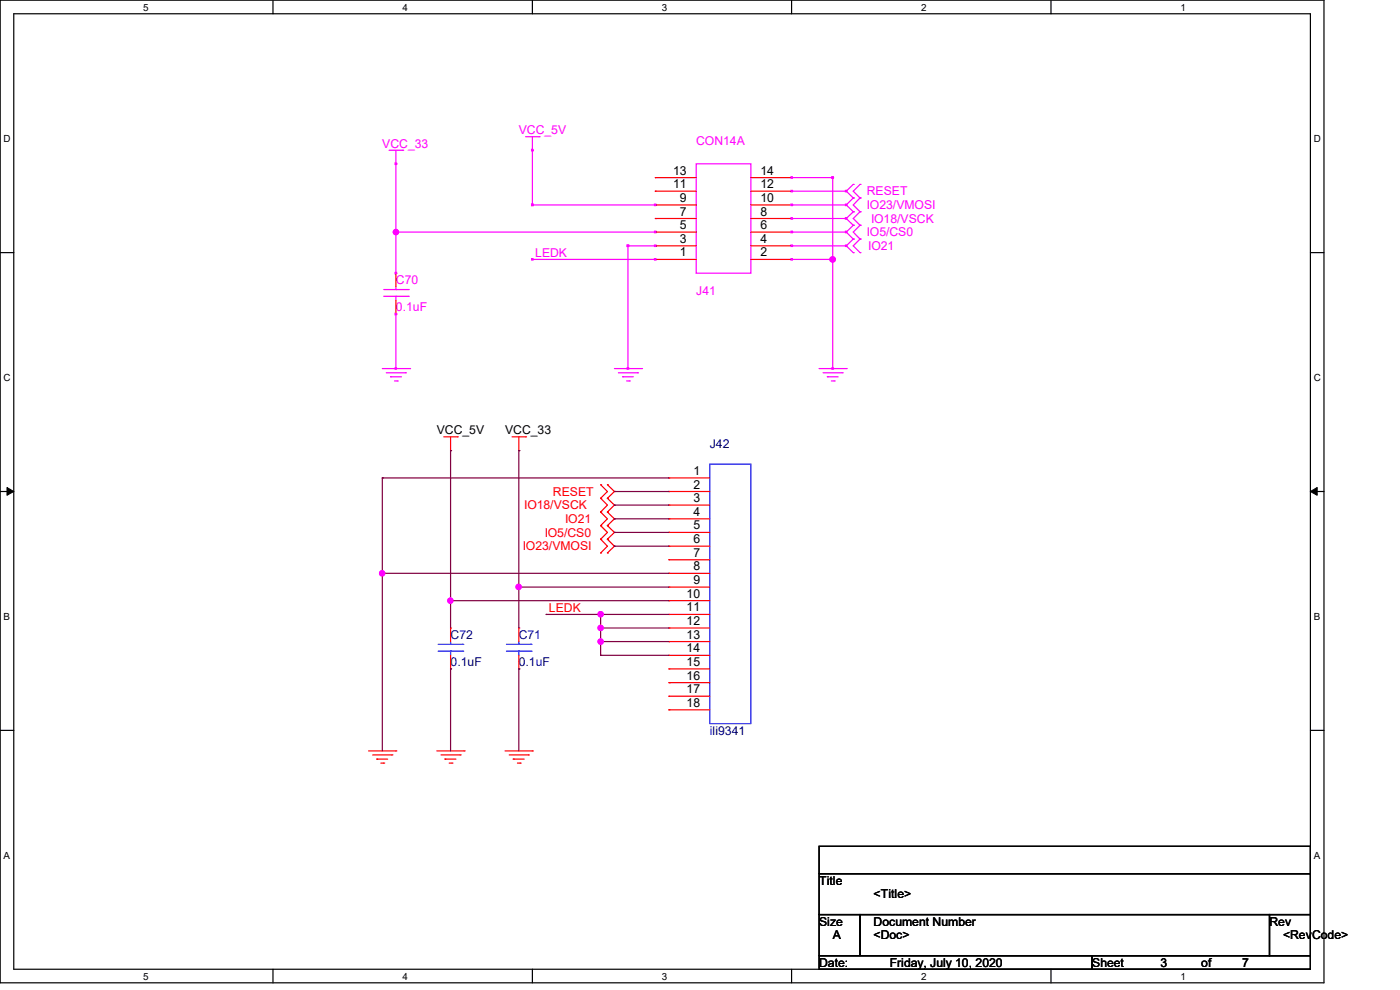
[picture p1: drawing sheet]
<svg xmlns="http://www.w3.org/2000/svg" width="297mm" height="210mm" viewBox="0 0 297 210" stroke-linecap="round" stroke-linejoin="round" font-family="sans-serif">
<path d="M0 0h280.9v208.5h-280.9zM2.9 2.9h275.1v202.7h-275.1z" fill="none" stroke="#000" stroke-width=".25"/>
<g fill="#fff">
<path d="M30.4 .3h1.1v2.4h-1.1z"/>
<path d="M30.4 205.9h1.1v2.3h-1.1z"/>
</g>
<path d="M57.9 0v2.9M57.9 205.6v2.9" fill="none" stroke="#000" stroke-width=".25"/>
<g fill="#fff">
<path d="M85.4 .3h1.1v2.4h-1.1z"/>
<path d="M85.4 205.9h1.1v2.3h-1.1z"/>
</g>
<path d="M112.9 0v2.9M112.9 205.6v2.9" fill="none" stroke="#000" stroke-width=".25"/>
<g fill="#fff">
<path d="M140.4 .3h1.2v2.4h-1.2z"/>
<path d="M140.4 205.9h1.2v2.3h-1.2z"/>
</g>
<path d="M167.9 0v2.9M167.9 205.6v2.9" fill="none" stroke="#000" stroke-width=".25"/>
<g fill="#fff">
<path d="M195.4 .3h1.2v2.4h-1.2z"/>
<path d="M195.4 205.9h1.2v2.3h-1.2z"/>
</g>
<path d="M223 0v2.9M223 205.6v2.9" fill="none" stroke="#000" stroke-width=".25"/>
<g fill="#fff">
<path d="M250.4 .3h1.2v2.4h-1.2z"/>
<path d="M250.4 205.9h1.2v2.3h-1.2z"/>
<path d="M.8 28.2h1.4v2.4h-1.4z"/>
<path d="M278.7 28.2h1.5v2.4h-1.5z"/>
<path d="M.8 78.9h1.4v2.3h-1.4z"/>
<path d="M278.7 78.9h1.5v2.3h-1.5z"/>
</g>
<path d="M0 53.6h2.9M278 53.6h2.9" fill="none" stroke="#000" stroke-width=".25"/>
<g fill="#fff">
<path d="M.8 129.6h1.3v2.3h-1.3z"/>
<path d="M278.7 129.6h1.4v2.3h-1.4z"/>
</g>
<path d="M0 104.3h2.9M278 104.3h2.9" fill="none" stroke="#000" stroke-width=".25"/>
<path d="M1.5 103.4l1.4 .9-1.4 .8zM278 104.3l1.4-.9v1.7z" fill="#000" stroke="#000" stroke-width=".21"/>
<g fill="#fff">
<path d="M.8 180.3h1.3v2.3h-1.3z"/>
<path d="M278.7 180.3h1.4v2.3h-1.4z"/>
</g>
<path d="M0 154.9h2.9M278 154.9h2.9M173.8 179.5h104.2v5.8h-104.2zM173.8 185.3h104.2v8.7h-104.2zM173.8 194h8.7v8.7h-8.7zM182.5 194h86.8v8.7h-86.8zM269.3 194h8.7v8.7h-8.7zM173.8 202.7h57.9v2.9h-57.9zM231.7 202.7h46.3v2.9h-46.3z" fill="none" stroke="#000" stroke-width=".25"/>
<g fill="none" stroke="#f0f" stroke-width=".25">
<path d="M82.5 31.9h2.9M84 34.8h.1M84 31.9v26.1M85.4 31.9h.1M111.5 29h2.9M112.9 31.9h.1M112.9 29v14.5M114.4 29h.1M147.7 34.8h11.6v23.2h-11.6zM168 37.7h.1M168 37.7h8.7M176.7 37.7h.1"/>
<path d="M176.7 37.7v40.5M181 39.1h.1M181 39.1l-1.5 1.5M182.5 39.1h.1M182.5 39.1l-1.5 1.5 1.5 1.4M84 49.2h.1M84 49.2h55M112.9 43.5h.1M112.9 55h.1M112.9 43.5h26.1M112.9 55h26.1M133.2 52.2h.1"/>
<path d="M133.2 52.2h5.8M133.2 52.2v26M168 52.2h.1M168 49.2h.1M168 46.4h.1M168 43.5h.1M168 40.6h.1M168 55h.1M168 43.5h11.5M168 49.2h11.5M168 52.2h11.5M168 46.4h11.5"/>
<path d="M168 40.6h11.5M168 55h8.7M176.7 55h.1M179.5 52.2l1.5 1.4M179.5 49.2l1.5 1.5M179.5 46.4l1.5 1.4M179.5 43.5l1.5 1.4M179.5 40.6l1.5 1.4M181 50.7h.1M181 53.6h.1M181 47.8h.1M181 44.9h.1"/>
<path d="M181 42h.1M181 50.7l-1.5 1.5M181 47.8l-1.5 1.4M181 44.9l-1.5 1.5M181 42l-1.5 1.5M182.5 53.6h.1M182.5 50.7h.1M182.5 47.8h.1M182.5 44.9h.1M182.5 42h.1M182.5 50.7l-1.5 1.5 1.5 1.4M182.5 47.8l-1.5 1.4 1.5 1.5"/>
<path d="M182.5 44.9l-1.5 1.5 1.5 1.4M182.5 42l-1.5 1.5 1.5 1.4M81.1 78.2h5.8M81.4 62.9h5.2M81.4 61.4h5.2M82 79.1h4M82.8 79.9h.1M82.8 79.9h2.4M84 61.4h.1M84 62.9h.1M84 66.6h.1M84 60.8v.6"/>
<path d="M84 62.9v.8M84 66.6v11.6M86 79.1h.1M86.6 62.9h.1M86.6 61.4h.1M86.9 78.2h.1M130.3 78.2h5.8M131.2 79.1h4.1M132.1 79.9h.1M132.1 79.9h2.3M135.3 79.1h.1M136.1 78.2h.1"/>
<path d="M173.8 78.2h5.7M174.6 79.1h4.1M175.5 79.9h.1M175.5 79.9h2.3M178.7 79.1h.1M179.5 78.2h.1M83.7 80.8h.6M84.3 80.8h.1M132.9 80.8h.6M133.5 80.8h.1M176.4 80.8h.6M177 80.8h.1"/>
</g>
<g fill="none" stroke="#f00" stroke-width=".25">
<path d="M139 37.7h.1M139 37.7h8.7M159.3 37.7h8.7M168 37.7h.1M84 58h.1M84 58v2.8M139 55h.1M139 52.2h.1M139 49.2h.1M139 46.4h.1M139 43.5h.1M139 40.6h.1"/>
<path d="M139 55h8.7M139 52.2h8.7M139 49.2h8.7M139 46.4h8.7M139 43.5h8.7M139 40.6h8.7M159.3 55h8.7M159.3 52.2h8.7M159.3 49.2h8.7M159.3 46.4h8.7M159.3 43.5h8.7M159.3 40.6h8.7"/>
<path d="M168 55h.1M168 52.2h.1M168 49.2h.1M168 46.4h.1M168 43.5h.1M168 40.6h.1M84 66.6h.1M84 63.7v2.9M94.1 92.7h2.9M95.6 95.6h.1M95.6 92.7v2.9M97 92.7h.1"/>
<path d="M108.6 92.7h2.9M110.1 95.6h.1M110.1 92.7v2.9M111.5 92.7h.1M127.4 105.7h.1M127.4 102.8h.1M127.4 117.3h.1M127.4 114.4h.1M127.4 108.6h.1M127.4 111.5h.1M127.4 102.8l1.5 1.5-1.5 1.4M127.4 114.4l1.5 1.5-1.5 1.4"/>
<path d="M127.4 105.7l1.5 1.4-1.5 1.5M127.4 111.5l1.5 1.4-1.5 1.5M127.4 108.6l1.5 1.5-1.5 1.4M128.9 102.8h.1M128.9 105.7h.1M128.9 114.4h.1M128.9 117.3h.1M128.9 108.6h.1M128.9 111.5h.1M128.9 102.8l1.4 1.5-1.4 1.4M128.9 114.4l1.4 1.5-1.4 1.4M128.9 105.7l1.4 1.4-1.4 1.5"/>
<path d="M128.9 111.5l1.4 1.4-1.4 1.5M128.9 108.6l1.4 1.5-1.4 1.4M141.9 101.4h.1M141.9 104.3h.1M141.9 107.1h.1M141.9 110.1h.1M141.9 112.9h.1M141.9 115.9h.1M141.9 118.7h.1M141.9 101.4h8.7M141.9 104.3h8.7M141.9 107.1h8.7"/>
<path d="M141.9 110.1h8.7M141.9 112.9h8.7M141.9 115.9h8.7M141.9 118.7h8.7M95.6 133.2h.1M95.6 133.2v2.9M95.6 139v2.9M110.1 133.2h.1M110.1 133.2v2.9M110.1 139v2.9M141.9 121.6h.1M141.9 124.5h.1"/>
<path d="M141.9 127.4h.1M141.9 130.3h.1M141.9 133.2h.1M141.9 136.1h.1M141.9 139h.1M141.9 121.6h8.7M141.9 124.5h8.7M141.9 127.4h8.7M141.9 130.3h8.7M141.9 133.2h8.7M141.9 136.1h8.7M141.9 139h8.7"/>
<path d="M78.2 159.3h5.8M84 159.3h.1M92.7 159.3h5.8M95.6 141.9h.1M98.5 159.3h.1M107.1 159.3h5.8M110.1 141.9h.1M112.9 159.3h.1M141.9 141.9h.1M141.9 144.8h.1M141.9 147.7h.1M141.9 150.6h.1"/>
<path d="M141.9 141.9h8.7M141.9 144.8h8.7M141.9 147.7h8.7M141.9 150.6h8.7M79.1 160.1h4M79.9 161h.1M79.9 161h2.4M80.8 161.9h.6M81.4 161.9h.1M83.1 160.1h.1M93.6 160.1h4M94.4 161h.1"/>
<path d="M94.4 161h2.3M95.3 161.9h.6M95.9 161.9h.1M97.6 160.1h.1M108 160.1h4.1M108.9 161h.1M108.9 161h2.3M109.8 161.9h.6M110.4 161.9h.1M112.1 160.1h.1"/>
</g>
<g fill="none" stroke="#00f" stroke-width=".25">
<path d="M150.6 98.5h8.7v55h-8.7zM93 138.1h5.2M93 136.7h5.2M95.6 136.7h.1M95.6 138.1h.1M95.6 136.1v.6M95.6 138.1v.9M98.2 138.1h.1M98.2 136.7h.1M107.4 138.1h5.2M107.4 136.7h5.2M110.1 136.7h.1"/>
<path d="M110.1 138.1h.1M110.1 136.1v.6M110.1 138.1v.9M112.6 138.1h.1M112.6 136.7h.1"/>
</g>
<g fill="#f0f" stroke="#f0f" stroke-width=".25">
<path d="M112.8 43.3h.3v.3h-.3z" fill-rule="evenodd"/>
<path d="M112.8 31.7h.3v.3h-.3z" fill-rule="evenodd"/>
<path d="M83.8 49.1h.3v.3h-.3z" fill-rule="evenodd"/>
<path d="M83.8 34.6h.3v.3h-.3z" fill-rule="evenodd"/>
<path d="M138.9 43.3h.2v.3h-.2z" fill-rule="evenodd"/>
<path d="M112.8 43.3h.3v.3h-.3z" fill-rule="evenodd"/>
<path d="M138.9 49.1h.2v.3h-.2z" fill-rule="evenodd"/>
<path d="M83.8 49.1h.3v.3h-.3z" fill-rule="evenodd"/>
<path d="M83.8 57.8h.3v.3h-.3z" fill-rule="evenodd"/>
<path d="M83.8 49.1h.3v.3h-.3z" fill-rule="evenodd"/>
<path d="M83.8 78h.3v.3h-.3z" fill-rule="evenodd"/>
<path d="M83.8 66.5h.3v.3h-.3z" fill-rule="evenodd"/>
<path d="M179.4 52h.3v.3h-.3z" fill-rule="evenodd"/>
<path d="M167.8 52h.3v.3h-.3z" fill-rule="evenodd"/>
<path d="M179.4 49.1h.3v.3h-.3z" fill-rule="evenodd"/>
<path d="M167.8 49.1h.3v.3h-.3z" fill-rule="evenodd"/>
<path d="M179.4 46.2h.3v.3h-.3z" fill-rule="evenodd"/>
<path d="M167.8 46.2h.3v.3h-.3z" fill-rule="evenodd"/>
<path d="M179.4 43.3h.3v.3h-.3z" fill-rule="evenodd"/>
<path d="M167.8 43.3h.3v.3h-.3z" fill-rule="evenodd"/>
<path d="M179.4 40.4h.3v.3h-.3z" fill-rule="evenodd"/>
<path d="M167.8 40.4h.3v.3h-.3z" fill-rule="evenodd"/>
<path d="M133.1 78h.2v.3h-.2z" fill-rule="evenodd"/>
<path d="M133.1 52h.2v.3h-.2z" fill-rule="evenodd"/>
<path d="M176.5 54.9h.3v.3h-.3z" fill-rule="evenodd"/>
<path d="M176.5 37.5h.3v.3h-.3z" fill-rule="evenodd"/>
<path d="M138.9 52h.2v.3h-.2z" fill-rule="evenodd"/>
<path d="M133.1 52h.2v.3h-.2z" fill-rule="evenodd"/>
<path d="M176.5 37.5h.3v.3h-.3z" fill-rule="evenodd"/>
<path d="M167.8 37.5h.3v.3h-.3z" fill-rule="evenodd"/>
<path d="M176.5 54.9h.3v.3h-.3z" fill-rule="evenodd"/>
<path d="M167.8 54.9h.3v.3h-.3z" fill-rule="evenodd"/>
<path d="M176.5 78h.3v.3h-.3z" fill-rule="evenodd"/>
<path d="M176.5 54.9h.3v.3h-.3z" fill-rule="evenodd"/>
<path d="M138.9 54.9h.2v.3h-.2z" fill-rule="evenodd"/>
<path d="M112.8 54.9h.3v.3h-.3z" fill-rule="evenodd"/>
<circle cx="84" cy="49.2" r=".55"/>
<circle cx="176.6" cy="55" r=".56"/>
<circle cx="81.1" cy="121.6" r=".55"/>
<circle cx="110" cy="124.5" r=".55"/>
<circle cx="95.5" cy="127.4" r=".55"/>
<circle cx="127.4" cy="133.2" r=".55"/>
<circle cx="127.4" cy="130.3" r=".55"/>
<circle cx="127.4" cy="136.1" r=".55"/>
</g>
<g fill="none" stroke="#800040" stroke-width=".25">
<path d="M95.6 95.6h.1M95.6 95.6v37.6M110.1 95.6h.1M110.1 95.6v37.6M81.1 101.4h.1M81.1 101.4h60.8M81.1 101.4v57.9M130.3 104.3h.1M130.3 107.1h.1M130.3 110.1h.1M130.3 112.9h.1M130.3 115.9h.1"/>
<path d="M130.3 104.3h11.6M130.3 107.1h11.6M130.3 110.1h11.6M130.3 112.9h11.6M130.3 115.9h11.6M81.1 121.6h.1M81.1 121.6h60.8M95.6 127.4h.1M95.6 127.4h46.3M110.1 124.5h.1M110.1 124.5h31.8M115.9 130.3h.1"/>
<path d="M115.9 130.3h26M127.4 130.3h.1M127.4 133.2h.1M127.4 136.1h.1M127.4 139h.1M127.4 130.3v8.7M127.4 133.2h14.5M127.4 136.1h14.5M127.4 139h14.5M95.6 141.9h.1M95.6 141.9v17.4M110.1 141.9h.1"/>
<path d="M110.1 141.9v17.4"/>
</g>
<g font-size="2.6" fill="#f0f">
<text x="110.1" y="28.4">VCC_5V</text>
<text x="81.1" y="31.3">VCC_33</text>
<text x="147.7" y="30.7">CON14A</text>
<text x="183.9" y="41.4">RESET</text>
<text x="183.9" y="44.3">IO23/VMOSI</text>
<text x="184.8" y="47.2">IO18/VSCK</text>
<text x="183.9" y="50.1">IO5/CS0</text>
<text x="184.2" y="53">IO21</text>
<text x="113.5" y="54.4">LEDK</text>
<text x="84" y="60.3">C70</text>
<text x="147.7" y="62.6">J41</text>
<text x="84" y="66">0.1uF</text>
</g>
<g font-size="2.6">
<text x="142.8" y="39.9">11</text>
<text x="142.8" y="37">13</text>
<text x="161.3" y="39.9">12</text>
<text x="161.3" y="37">14</text>
<text x="144.2" y="45.7">7</text>
<text x="144.2" y="42.8">9</text>
<text x="161.3" y="45.7">8</text>
<text x="161.3" y="42.8">10</text>
<text x="144.2" y="51.5">3</text>
<text x="144.2" y="48.6">5</text>
<text x="161.3" y="51.5">4</text>
<text x="161.3" y="48.6">6</text>
<text x="144.2" y="54.4">1</text>
<text x="161.3" y="54.4">2</text>
<text x="92.7" y="92.1">VCC_5V</text>
<text x="107.1" y="92.1">VCC_33</text>
<text x="147.1" y="100.8">1</text>
<text x="147.1" y="103.6">2</text>
<text x="147.1" y="106.5">3</text>
<text x="147.1" y="109.4">4</text>
<text x="147.1" y="112.3">5</text>
<text x="147.1" y="115.2">6</text>
<text x="147.1" y="118.1">7</text>
<text x="147.1" y="121">8</text>
<text x="147.1" y="123.9">9</text>
<text x="145.7" y="126.8">10</text>
<text x="145.7" y="129.7">11</text>
<text x="145.7" y="132.6">12</text>
<text x="145.7" y="135.5">13</text>
<text x="145.7" y="138.4">14</text>
<text x="145.7" y="141.3">15</text>
<text x="145.7" y="144.2">16</text>
<text x="145.7" y="147.1">17</text>
<text x="145.7" y="149.9">18</text>
<text x="173.8" y="187.7">Title</text>
<text x="185.3" y="190.6">&lt;Title&gt;</text>
<text x="173.8" y="196.3">Size</text>
<text x="185.3" y="196.3">Document Number</text>
<text x="269.3" y="196.3">Rev</text>
<text x="176.7" y="199.3">A</text>
<text x="185.3" y="199.3">&lt;Doc&gt;</text>
<text x="272.2" y="199.3">&lt;RevCode&gt;</text>
<text x="173.8" y="205.1">Date:</text>
<text x="188.8" y="205.1">Friday, July 10, 2020</text>
<text x="231.7" y="205.1">Sheet</text>
<text x="246.2" y="205.1">3</text>
<text x="254.8" y="205.1">of</text>
<text x="263.5" y="205.1">7</text>
</g>
<g font-size="2.6" fill="#000080">
<text x="150.6" y="95">J42</text>
<text x="95.6" y="135.6">C72</text>
<text x="110.1" y="135.6">C71</text>
<text x="95.6" y="141.4">0.1uF</text>
<text x="110.1" y="141.4">0.1uF</text>
<text x="150.6" y="155.8">ili9341</text>
</g>
<g font-size="2.6" fill="#f00">
<text x="117.3" y="105.2">RESET</text>
<text x="111.2" y="108">IO18/VSCK</text>
<text x="115.6" y="113.8">IO5/CS0</text>
<text x="119.9" y="111">IO21</text>
<text x="110.9" y="116.7">IO23/VMOSI</text>
<text x="116.5" y="129.8">LEDK</text>
</g>
<g font-size="2.1">
<text x="30.4" y="2.2">5</text>
<text x="85.4" y="2.2">4</text>
<text x="140.4" y="2.2">3</text>
<text x="195.4" y="2.2">2</text>
<text x="250.4" y="2.2">1</text>
<text x=".8" y="30.1">D</text>
<text x="278.7" y="30.1">D</text>
<text x=".8" y="80.8">C</text>
<text x="278.7" y="80.8">C</text>
<text x=".8" y="131.5">B</text>
<text x="278.7" y="131.5">B</text>
<text x=".8" y="182.2">A</text>
<text x="278.7" y="182.2">A</text>
<text x="30.4" y="207.8">5</text>
<text x="85.4" y="207.8">4</text>
<text x="140.4" y="207.8">3</text>
<text x="195.4" y="207.8">2</text>
<text x="250.4" y="207.8">1</text>
</g>
</svg>
